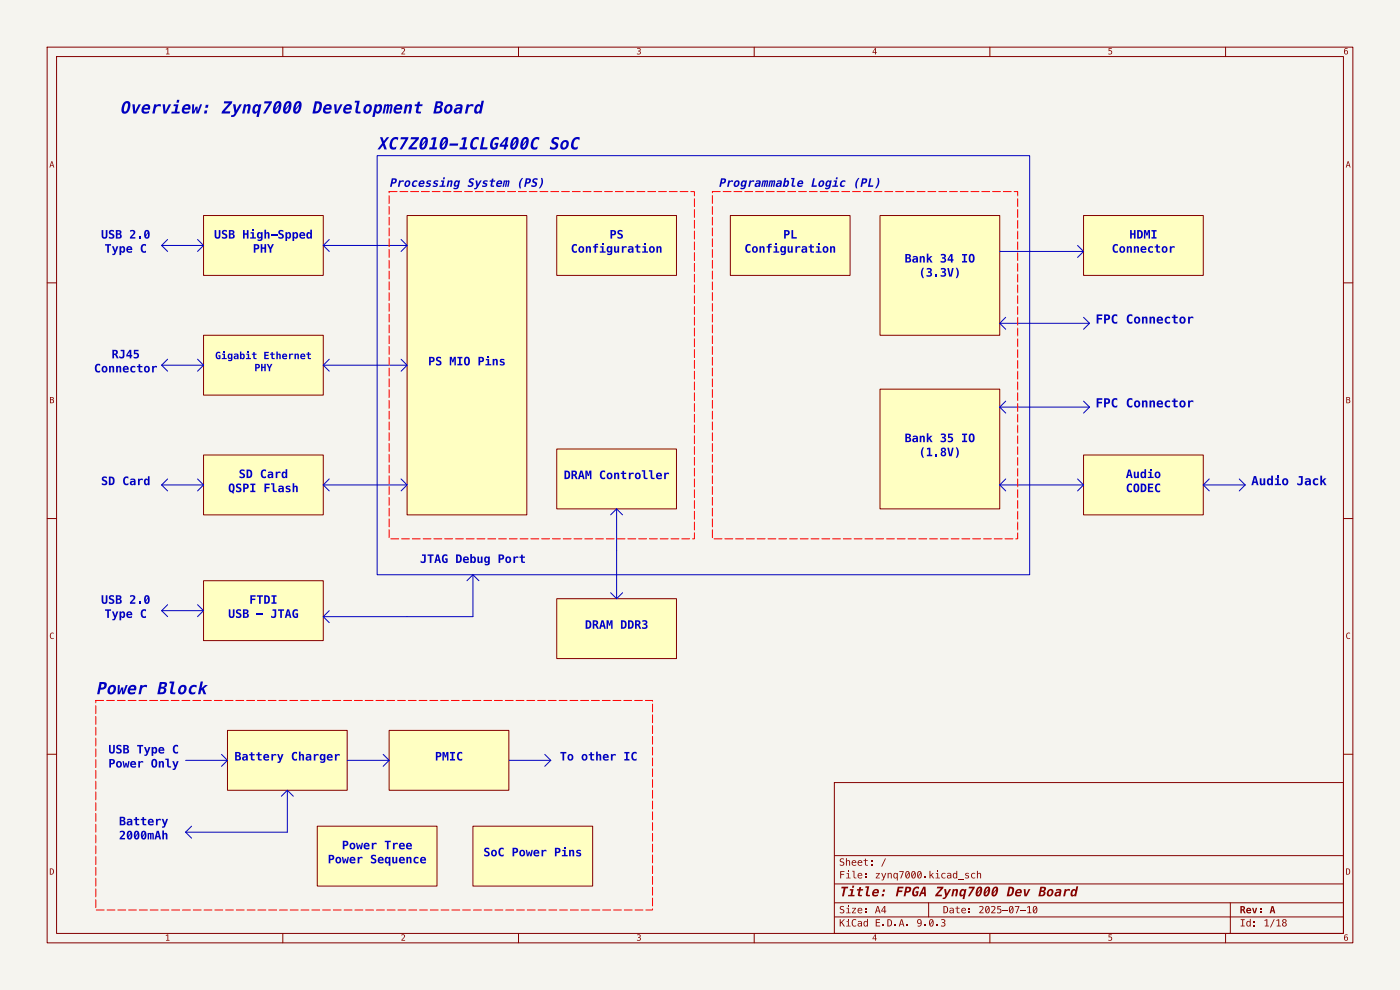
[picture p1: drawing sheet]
<svg xmlns="http://www.w3.org/2000/svg" width="297mm" height="210mm" viewBox="0 0 297 210" stroke-linecap="round" stroke-linejoin="round" font-family="sans-serif">
<path d="M0 0h297v210h-297z" fill="#f5f4ef" stroke="#f5f4ef" stroke-width=".21"/>
<g fill="none" stroke="#840000" stroke-width=".21">
<path d="M10 10h277v190h-277zM12 12h273v186h-273zM60 10v2M110 10v2M160 10v2M210 10v2M260 10v2M10 60h2M285 60h2M10 110h2M285 110h2M10 160h2"/>
<path d="M177 166h108v32h-108zM285 160h2M60 198v2M110 198v2M160 198v2M210 198v2M260 198v2"/>
</g>
<g fill="#840000">
<path d="M205.5 192.6h.3v.4h-.3z"/>
<path d="M205.5 193.4h.3v.3h-.3z"/>
<path d="M219.3 192.3l.2-.1a.81 .81 0 0 1 .6 .8 .81 .81 0 0 1-.6 .8l-.3-.4h.2a.29 .29 0 0 0 .4 .1 .29 .29 0 0 0 .1-.4l-.1-.4-.4 .7h-.2l-.1-.4h.2v.2l.5-.7-.3-.1-.2 .6h-.2z"/>
</g>
<path d="M177 194.5h108" fill="none" stroke="#840000" stroke-width=".21"/>
<g fill="#840000">
<path d="M192.3 196.1h.4v.4h-.4z"/>
<path d="M199.7 195h.2a.41 .41 0 0 1 .6 .1 .41 .41 0 0 1-.2 .6 .49 .49 0 0 1 .2 .7 .49 .49 0 0 1-.8 .1l-.1-.2h.1a.35 .35 0 0 0 .5 .1 .35 .35 0 0 0 .1-.4 .35 .35 0 0 0-.4-.2v-.2a.31 .31 0 0 0 .4-.1 .31 .31 0 0 0-.1-.4 .31 .31 0 0 0-.4 .1h-.1z"/>
</g>
<path d="M177 191.5h108" fill="none" stroke="#840000" stroke-width=".21"/>
<g fill="#840000">
<path d="M183.5 192.6h.3v.4h-.3z"/>
<path d="M183.5 193.4h.3v.3h-.3z"/>
<path d="M266 195.4h.3v.4h-.3z"/>
<path d="M266 196.2h.3v.3h-.3z"/>
<path d="M272.1 195.1a.43 .43 0 0 1 .7 0 .43 .43 0 0 1-.1 .6 .47 .47 0 0 1 0 .9 .47 .47 0 0 1-.7-.5h.2a.3 .3 0 0 0 .4 .2 .3 .3 0 0 0 .1-.4 .3 .3 0 0 0-.5 .1l-.2 .1 .3-.4-.3-.3h.2a.26 .26 0 0 0 .4 .2 .26 .26 0 0 0 0-.4 .26 .26 0 0 0-.4 .1l-.2 .1z"/>
</g>
<path d="M177 187.5h108" fill="none" stroke="#840000" stroke-width=".21"/>
<g fill="#840000">
<path d="M180.8 187.9h.4l-.1 .4h-.4z"/>
<path d="M185.3 188.8a.64 .64 0 0 1 .9-.2 .64 .64 0 0 1 .2 .9h-1a.49 .49 0 0 0 .4 .4 .49 .49 0 0 0 .5-.2 .67 .67 0 0 1-.9 .5 .67 .67 0 0 1-.3-1h1a.31 .31 0 0 0-.3-.3 .31 .31 0 0 0-.3 .3h-.4z"/>
<path d="M187.3 188.7h.5l-.1 .5h-.5z"/>
<path d="M187.1 189.6h.5l-.1 .5h-.5z"/>
<path d="M182.1 185.3v-.1a.5 .5 0 0 1 .6 0 .5 .5 0 0 1 .2 .6h-.8l.2 .4 .6-.1a.48 .48 0 0 1-.8 .2l-.2-.7h.9l-.3-.3-.6 .3z"/>
<path d="M183.5 185.2h.3v.4h-.3z"/>
<path d="M183.5 186h.3v.3h-.3z"/>
<path d="M204.9 185.2h.6v.2h-.5v.2a.44 .44 0 0 1 .6 .5 .44 .44 0 0 1-.7 .2l-.2-.2 .5 .1 .2-.2-.6-.4z"/>
<path d="M206.1 185.3l.2-.1a.38 .38 0 0 1 .6 .2 .42 .42 0 0 0-.6 .1 .42 .42 0 0 0 0 .5 .42 .42 0 0 0 .6 .1 .46 .46 0 0 1-.5 .2 .46 .46 0 0 1-.4-.4z"/>
<path d="M207.3 184.7h.1v.7l.4-.2 .3 .1v1h-.2v-.8l-.2-.2-.2 .3-.1 .7h-.1z"/>
</g>
<path d="M177 181.5h108" fill="none" stroke="#840000" stroke-width=".21"/>
<g fill="#840000">
<path d="M184.8 182.5h.3v.4h-.3z"/>
<path d="M184.8 183.3h.3v.3h-.3z"/>
</g>
<g fill="none" stroke="#840000" stroke-width=".21">
<path d="M43.2 45.7h25.4v12.7h-25.4zM86.4 45.7h25.4v63.5h-25.4zM118.1 45.7h25.4v12.7h-25.4zM154.9 45.7h25.4v12.7h-25.4zM186.7 45.7h25.4v25.4h-25.4zM229.9 45.7h25.4v12.7h-25.4zM43.2 71.1h25.4v12.7h-25.4zM43.2 96.5h25.4v12.7h-25.4zM118.1 95.3h25.4v12.7h-25.4zM186.7 82.6h25.4v25.4h-25.4zM229.9 96.5h25.4v12.7h-25.4zM43.2 123.2h25.4v12.7h-25.4z"/>
<path d="M118.1 127h25.4v12.7h-25.4zM48.3 154.9h25.4v12.7h-25.4zM82.5 154.9h25.4v12.7h-25.4zM67.3 175.3h25.4v12.7h-25.4zM100.3 175.3h25.4v12.7h-25.4zM197 191.5v3M261 191.5v6.5"/>
</g>
<g fill="#ffffc2" stroke="#ffffc2" stroke-width=".21">
<path d="M67.3 175.3h25.4v12.7h-25.4z"/>
<path d="M100.3 175.3h25.4v12.7h-25.4z"/>
<path d="M43.2 123.2h25.4v12.7h-25.4z"/>
<path d="M229.9 96.5h25.4v12.7h-25.4z"/>
<path d="M118.1 127h25.4v12.7h-25.4z"/>
<path d="M48.3 154.9h25.4v12.7h-25.4z"/>
<path d="M82.5 154.9h25.4v12.7h-25.4z"/>
<path d="M229.9 45.7h25.4v12.7h-25.4z"/>
<path d="M43.2 45.7h25.4v12.7h-25.4z"/>
<path d="M43.2 71.1h25.4v12.7h-25.4z"/>
<path d="M186.7 82.6h25.4v25.4h-25.4z"/>
<path d="M43.2 96.5h25.4v12.7h-25.4z"/>
<path d="M186.7 45.7h25.4v25.4h-25.4z"/>
<path d="M154.9 45.7h25.4v12.7h-25.4z"/>
<path d="M118.1 95.3h25.4v12.7h-25.4z"/>
<path d="M86.4 45.7h25.4v63.5h-25.4z"/>
<path d="M118.1 45.7h25.4v12.7h-25.4z"/>
</g>
<g fill="none" stroke="#0000c2" stroke-width=".21">
<path d="M34.3 52.1h8.9M34.3 52.1l1.3 1.2M35.6 50.8l-1.3 1.3M41.9 50.8l1.3 1.3M43.2 52.1l-1.3 1.2M68.6 52.1l1.2 1.2M68.6 52.1h17.8M69.8 50.8l-1.2 1.3M85.1 50.8l1.3 1.3M86.4 52.1l-1.3 1.2M212.1 53.3h17.8M228.6 52.1l1.3 1.2"/>
<path d="M229.9 53.3l-1.3 1.3M34.3 77.5l1.3 1.2M34.3 77.5h8.9M35.6 76.2l-1.3 1.3M41.9 76.2l1.3 1.3M43.2 77.5l-1.3 1.2M68.6 77.5l1.2 1.2M68.6 77.5h17.8M69.8 76.2l-1.2 1.3M85.1 76.2l1.3 1.3M86.4 77.5l-1.3 1.2M212.1 68.6l1.3 1.3"/>
<path d="M212.1 68.6h19M213.4 67.3l-1.3 1.3M229.9 67.3l1.2 1.3M231.1 68.6l-1.2 1.3M212.1 86.4l1.3 1.2M212.1 86.4h19M213.4 85.1l-1.3 1.3M229.9 85.1l1.2 1.3M231.1 86.4l-1.2 1.2M34.3 102.9l1.3 1.2M34.3 102.9h8.9M35.6 101.6l-1.3 1.3"/>
<path d="M41.9 101.6l1.3 1.3M43.2 102.9l-1.3 1.2M68.6 102.9l1.2 1.2M68.6 102.9h17.8M69.8 101.6l-1.2 1.3M85.1 101.6l1.3 1.3M86.4 102.9l-1.3 1.2M130.8 108l1.3 1.2M130.8 108v19M130.8 108l-1.3 1.2M212.1 102.9h17.8M212.1 102.9l1.3 1.2"/>
<path d="M213.4 101.6l-1.3 1.3M228.6 101.6l1.3 1.3M229.9 102.9l-1.3 1.2M255.3 102.9h8.9M255.3 102.9l1.2 1.2M256.5 101.6l-1.2 1.3M262.9 101.6l1.3 1.3M264.2 102.9l-1.3 1.2M34.3 129.5l1.3 1.3M34.3 129.5h8.9M35.6 128.3l-1.3 1.2M41.9 128.3l1.3 1.2"/>
<path d="M43.2 129.5l-1.3 1.3M68.6 130.8l1.2 1.3M69.8 129.5l-1.2 1.3M100.3 121.9l-1.2 1.3M100.3 121.9v8.9h-31.7M100.3 121.9l1.3 1.3M129.5 125.7l1.3 1.3M132.1 125.7l-1.3 1.3M39.4 176.5l1.2 1.3M39.4 161.3h8.9M40.6 175.3l-1.2 1.2M47 160l1.3 1.3"/>
<path d="M48.3 161.3l-1.3 1.3M61 167.6v8.9h-21.6M61 167.6l1.2 1.3M61 167.6l-1.3 1.3M73.7 161.3h8.8M81.3 160l1.2 1.3M82.5 161.3l-1.2 1.3M107.9 161.3h8.9M115.6 160l1.2 1.3M116.8 161.3l-1.2 1.3"/>
</g>
<g fill="#0000c2">
<path d="M53.5 48.6h.4v.4h-.4z"/>
<path d="M65.2 49.3l.3-.1 .3 .2v-.7h.4v1.9h-.4v-.2l-.2 .2a.53 .53 0 0 1-.6-.7h.3a.29 .29 0 0 0 .3 .5 .28 .28 0 0 0 .2-.5 .28 .28 0 0 0-.2-.4 .28 .28 0 0 0-.3 .4h-.3z"/>
<path d="M119.6 179.6h.4v.4h-.4z"/>
<path d="M243.9 99.4h.4v.4h-.4z"/>
<path d="M248.2 52.2h.3v.2l.3-.2 .4 .1v.3l-.3-.1-.3 .2-.1 .9h-.3z"/>
<path d="M252 85h.4v.2l.4-.3 .4 .1v.4l-.3-.2a.4 .4 0 0 0-.5 .5v.7h-.4z"/>
<path d="M30.8 126.4l.1-.1a.67 .67 0 0 1 .7 .2 .67 .67 0 0 1 .2 .7 .63 .63 0 0 1-.3 .8 .63 .63 0 0 1-.8-.2l-.1-.2 .4 .1a.2 .2 0 0 0 .3 .1 .2 .2 0 0 0 .1-.2v-.6l-.4 .6h-.4v-.2v-.2h.3v.2l.4-.8a.2 .2 0 0 0-.2 0 .2 .2 0 0 0-.1 .2l-.1 .4h-.3z"/>
<path d="M252 67.2h.4v.2l.4-.3 .4 .1v.4l-.3-.1a.4 .4 0 0 0-.5 .5v.6h-.4z"/>
<path d="M270.9 100.8h.4v.4h-.4z"/>
<path d="M47.4 74.5h.3v.3h-.3z"/>
<path d="M52.6 74.5h.3v.3h-.3z"/>
<path d="M53.7 74.7h.3v.3h.4v.3h-.4v.6l.4 .1v.2a.45 .45 0 0 1-.7-.4v-.5h-.3v-.3h.3z"/>
<path d="M65.3 74.7h.3v.3h.4v.3h-.4v.6l.4 .1v.2a.45 .45 0 0 1-.7-.4v-.5h-.3v-.3h.3z"/>
<path d="M58.8 160h.4l.3 .8 .3-.8h.3l-.6 1.6-.2 .2h-.4v-.2l.3-.1 .1-.2z"/>
<path d="M71 160h.4v.2l.3-.3 .4 .1v.3l-.3-.1-.3 .2-.1 .9h-.4z"/>
<path d="M43.7 22.2h.5l-.1 .7h-.6z"/>
<path d="M43.4 23.4h.6l-.2 .7h-.5z"/>
<path d="M30.8 48.9l.1-.1a.67 .67 0 0 1 .7 .2 .67 .67 0 0 1 .2 .7 .63 .63 0 0 1-.3 .9 .63 .63 0 0 1-.8-.3l-.1-.1 .4 .1a.2 .2 0 0 0 .3 0 .2 .2 0 0 0 .1-.2v-.6l-.4 .7h-.4v-.2v-.3h.3v.2l.4-.7a.2 .2 0 0 0-.2-.1 .2 .2 0 0 0-.1 .2l-.1 .4h-.3z"/>
<path d="M32.3 77.6h.3v.2l.3-.2 .4 .1v.3l-.3-.1-.3 .2-.1 .9h-.3z"/>
<path d="M164.5 51.6h.4v.4h-.4z"/>
<path d="M173.5 51.6h.4v.4h-.4z"/>
<path d="M174.7 52.4a.66 .66 0 0 1 .9 .1 .66 .66 0 0 1-.1 .9 .66 .66 0 0 1-1-.2v-.3h.4a.33 .33 0 0 0 .3 .4 .33 .33 0 0 0 .2-.5 .29 .29 0 0 0-.4-.3 .29 .29 0 0 0-.1 .4h-.4z"/>
<path d="M176.1 52.2h.3v.2l.3-.2 .4 .1 .1 1.3h-.4v-.9l-.2-.2-.2 .2v.9h-.3z"/>
<path d="M110.5 117.7h.4v.4h.5v.2h-.5v.8h.5v.3a.53 .53 0 0 1-.9-.4v-.7h-.3v-.2h.3z"/>
<path d="M129.6 160h.4v.2l.3-.3 .3 .1v.3l-.3-.1-.3 .2v.9h-.4z"/>
<path d="M34.3 173.7h.4l.3 .9 .3-.9h.4l-.7 1.6-.2 .3h-.4v-.3h.3l.1-.3z"/>
<path d="M202.8 56.8h.2a1.81 1.81 0 0 1 0 2.2h-.2l.3-1.1z"/>
<path d="M202.8 94.9h.2a1.81 1.81 0 0 1 0 2.2h-.2l.3-1.1z"/>
<path d="M103.4 75.5h.4v.4h-.4z"/>
<path d="M139.3 100.4l.2-.1a.66 .66 0 0 1 .7 .1 .66 .66 0 0 1 .2 .7h-.9a.49 .49 0 0 0 .4 .3 .49 .49 0 0 0 .5-.2l-.1 .4h-.9l-.2-.4v-.4h.9l-.3-.3-.3 .3h-.3z"/>
<path d="M140.9 100.3h.4v.2l.3-.3 .3 .1v.4l-.3-.2-.3 .2v.9h-.4z"/>
<path d="M127.7 51.6h.3v.4h-.3z"/>
<path d="M136.7 51.6h.3v.4h-.3z"/>
<path d="M137.8 52.4a.66 .66 0 0 1 1 .1 .66 .66 0 0 1-.1 .9 .66 .66 0 0 1-1-.2v-.3h.3a.33 .33 0 0 0 .4 .4 .33 .33 0 0 0 .2-.5 .29 .29 0 0 0-.4-.3 .29 .29 0 0 0-.2 .4h-.3z"/>
<path d="M139.3 52.2h.3v.2l.3-.2 .3 .1 .1 1.3h-.3v-.9l-.2-.2-.2 .2v.9h-.3z"/>
<path d="M96.5 38.4l.3-.1 .4 .1 .1-.1h.3l-.3 1.2a.78 .78 0 0 1-1.1 .6l.1-.3 .2 .1a.38 .38 0 0 0 .5-.5 .42 .42 0 0 1-.5 .2 .42 .42 0 0 1-.2-.5h.3a.27 .27 0 0 0 .4 .2 .27 .27 0 0 0 .1-.4 .28 .28 0 0 0-.2-.4 .28 .28 0 0 0-.3 .4v.2h-.3z"/>
<path d="M62.1 102.5h.3v.7l.4-.2 .3 .2 .1 1.2h-.4v-.9l-.2-.2-.2 .2v.9h-.3z"/>
</g>
<path d="M82.5 40.6h64.8v73.7h-64.8zM151.1 40.6h64.8v73.7h-64.8zM20.3 148.6h118.1v44.4h-118.1z" fill="none" stroke="#f00" stroke-width=".21" stroke-dasharray="1.7 .6"/>
<path d="M80 33h138.4v88.9h-138.4z" fill="none" stroke="#0000c2" stroke-width=".21"/>
<g font-size="3.5" fill="#0000c2">
<text x="25.4" y="24.5">Overview:</text>
<text x="46.8" y="24.5">Zynq7000</text>
<text x="66" y="24.5">Development</text>
<text x="91.7" y="24.5">Board</text>
<text x="80" y="32.1">XC7Z010-1CLG400C SoC</text>
<text x="20.3" y="147.7">Power Block</text>
</g>
<g font-size="2.8" fill="#840000">
<text x="178" y="190.9">Title:</text>
<text x="189.8" y="190.9">FPGA Zynq7000</text>
<text x="213.4" y="190.9">Dev Board</text>
</g>
<g font-size="2.7" fill="#0000c2">
<text x="232.4" y="69.4">FPC Connector</text>
<text x="232.4" y="87.2">FPC Connector</text>
<text x="265.4" y="103.7">Audio</text>
<text x="275.1" y="103.7">Jack</text>
</g>
<g font-size="2.5" fill="#0000c2">
<text x="82.5" y="39.9">Processing</text>
<text x="99" y="39.9">System (PS)</text>
<text x="152.4" y="39.9">Programmable</text>
<text x="171.9" y="39.9">Logic</text>
<text x="180.8" y="39.9">(PL)</text>
<text x="21.4" y="51.3">USB 2.0</text>
<text x="45.4" y="51.3">USB High-Spped</text>
<text x="129.3" y="51.3">PS</text>
<text x="166.1" y="51.3">PL</text>
<text x="239.6" y="51.3">HDMI</text>
<text x="22.2" y="54.3">Type C</text>
<text x="53.6" y="54.3">PHY</text>
<text x="121.1" y="54.3">Configuration</text>
<text x="157.9" y="54.3">Configuration</text>
<text x="191.9" y="56.4">Bank 34</text>
<text x="194.9" y="59.4">(3.3V)</text>
<text x="203.9" y="56.4">IO</text>
<text x="235.8" y="54.3">Connector</text>
<text x="23.7" y="76.7">RJ45</text>
<text x="19.9" y="79.7">Connector</text>
<text x="90.8" y="78.2">PS MIO Pins</text>
<text x="191.9" y="94.5">Bank 35</text>
<text x="203.9" y="94.5">IO</text>
<text x="194.9" y="97.5">(1.8V)</text>
<text x="21.4" y="103.6">SD Card</text>
<text x="48.4" y="105.1">QSPI Flash</text>
<text x="50.6" y="102.1">SD Card</text>
<text x="119.6" y="102.4">DRAMController</text>
<text x="238.8" y="102.1">Audio</text>
<text x="238.8" y="105.1">CODEC</text>
<text x="89.1" y="120.1">JTAG Debug Port</text>
<text x="21.4" y="128.8">USB 2.0</text>
<text x="22.2" y="131.8">Type C</text>
<text x="48.4" y="131.8">USB -</text>
<text x="52.9" y="128.8">FTDI</text>
<text x="57.4" y="131.8">JTAG</text>
<text x="124.1" y="134.1">DRAMDDR3</text>
<text x="23" y="160.5">USB Type C</text>
<text x="23" y="163.5">Power Only</text>
<text x="49.7" y="162">Battery</text>
<text x="61.7" y="162">Charger</text>
<text x="92.3" y="162">PMIC</text>
<text x="118.8" y="162">To other</text>
<text x="132.2" y="162">IC</text>
<text x="25.2" y="175.8">Battery</text>
<text x="25.2" y="178.8">2000mAh</text>
<text x="69.5" y="183.9">Power Sequence</text>
<text x="72.5" y="180.9">Power Tree</text>
<text x="102.5" y="182.4">SoC Power Pins</text>
</g>
<g font-size="2.1" fill="#0000c2">
<text x="45.6" y="76.8">Gigabit</text>
<text x="55.9" y="76.8">Ethernet</text>
<text x="54" y="79.4">PHY</text>
</g>
<g font-size="2.1" fill="#840000">
<text x="178" y="184.2">Sheet:</text>
<text x="186.8" y="184.2">/</text>
<text x="178" y="186.9">File:</text>
<text x="185.6" y="186.9">zynq7000.kicad_sch</text>
<text x="178" y="197.1">KiCad</text>
<text x="178" y="194.3">Size:</text>
<text x="185.6" y="197.1">E.D.A.</text>
<text x="185.6" y="194.3">A4</text>
<text x="194.4" y="197.1">9.0.3</text>
<text x="200" y="194.3">Date:</text>
<text x="207.6" y="194.3">2025-07-10</text>
<text x="263" y="194.3">Rev:</text>
<text x="263" y="197.1">Id:</text>
<text x="268.1" y="197.1">1/18</text>
<text x="269.3" y="194.3">A</text>
</g>
<g font-size="1.8" fill="#840000">
<text x="35" y="12.1">1</text>
<text x="85" y="12.1">2</text>
<text x="135" y="12.1">3</text>
<text x="185" y="12.1">4</text>
<text x="235" y="12.1">5</text>
<text x="285" y="12.1">6</text>
<text x="10.5" y="36.1">A</text>
<text x="285.5" y="36.1">A</text>
<text x="10.5" y="86.1">B</text>
<text x="285.5" y="86.1">B</text>
<text x="10.5" y="136.1">C</text>
<text x="285.5" y="136.1">C</text>
<text x="10.5" y="186.1">D</text>
<text x="285.5" y="186.1">D</text>
<text x="35" y="200.1">1</text>
<text x="85" y="200.1">2</text>
<text x="135" y="200.1">3</text>
<text x="185" y="200.1">4</text>
<text x="235" y="200.1">5</text>
<text x="285" y="200.1">6</text>
</g>
</svg>
